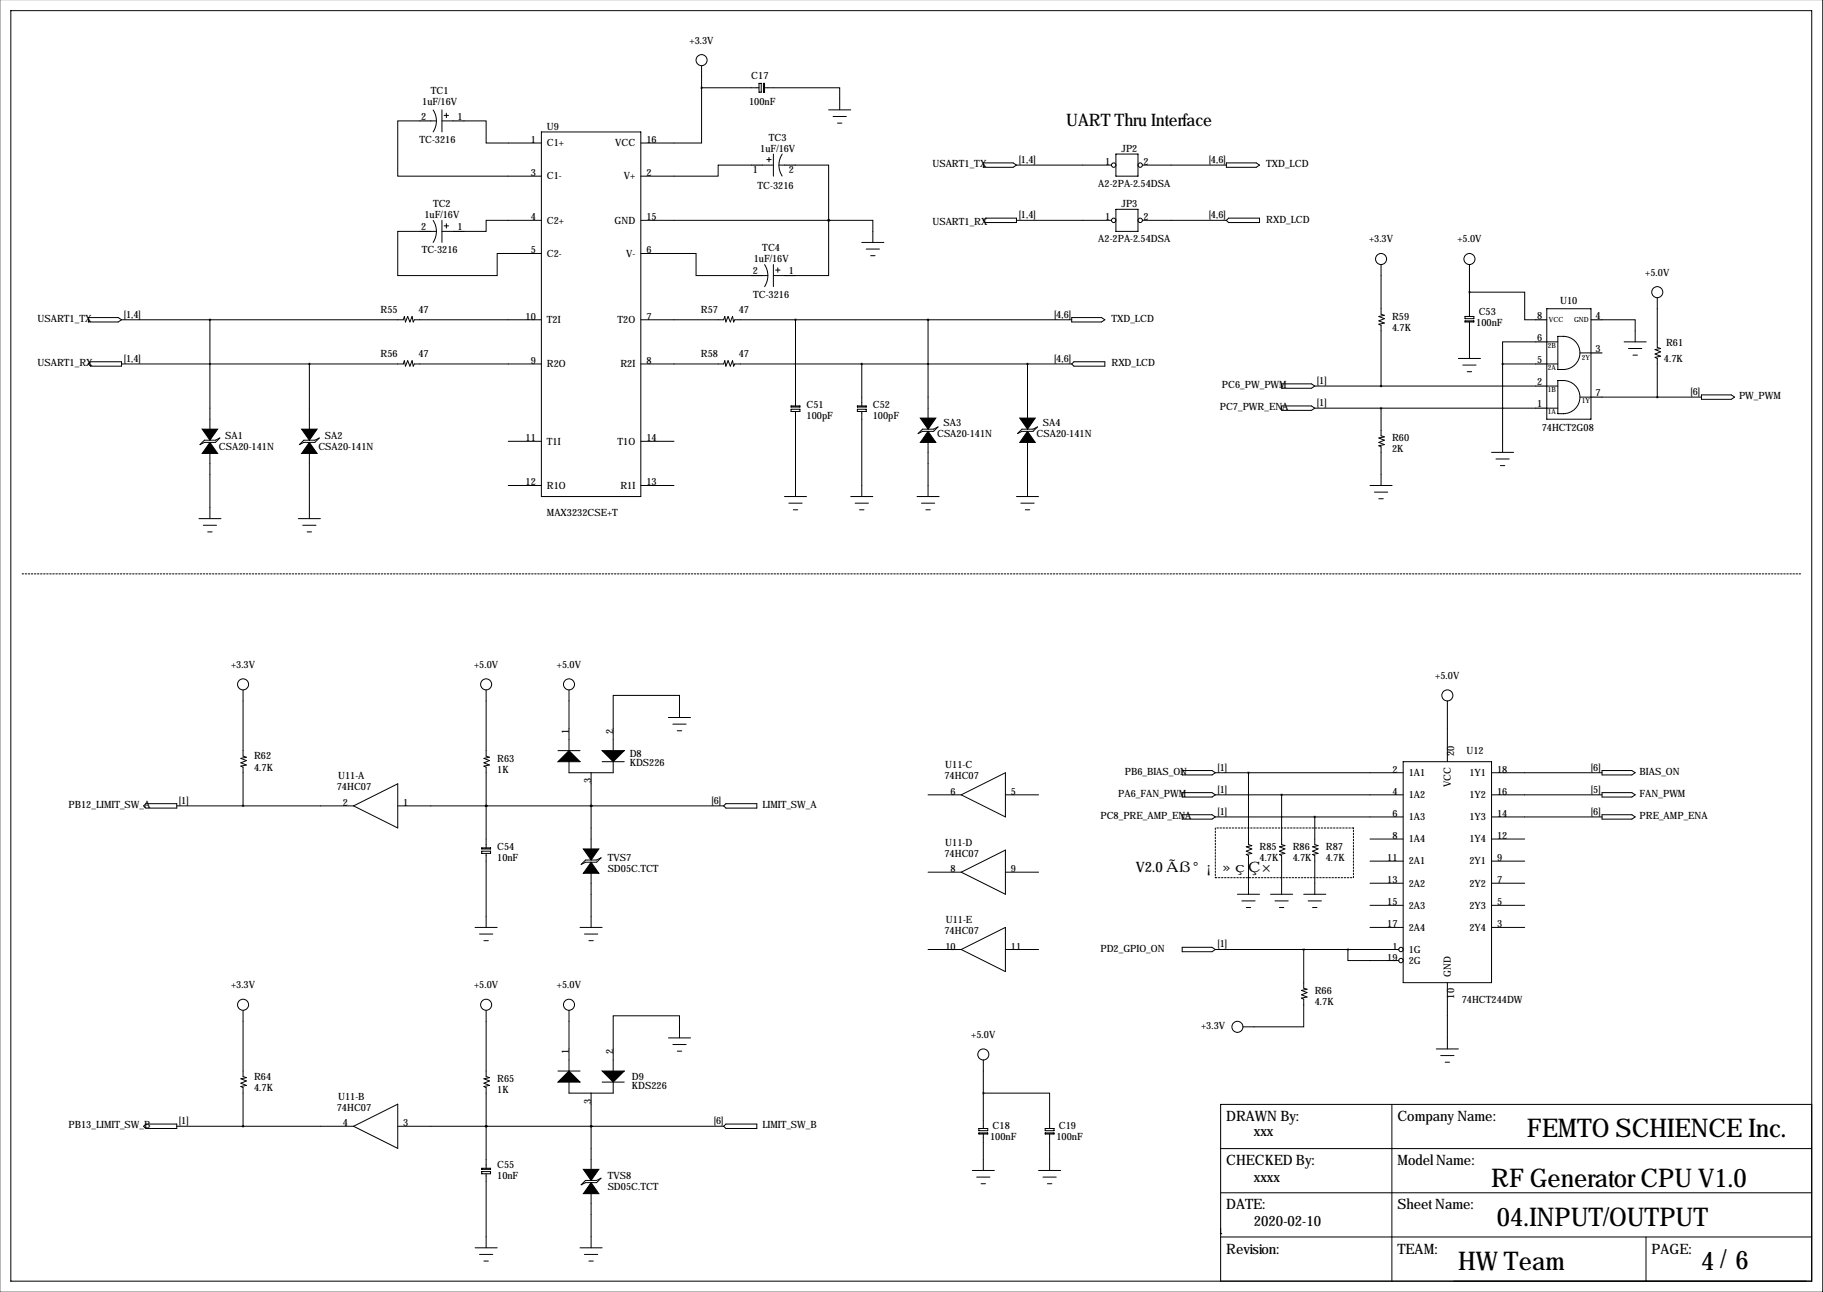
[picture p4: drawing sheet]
<svg xmlns="http://www.w3.org/2000/svg" width="419mm" height="297mm" viewBox="0 0 419 297" stroke-linecap="round" stroke-linejoin="round" font-family="sans-serif">
<path d="M5.1 131.9h408.9M279.4 190.4v11.4M311.1 190.4h-31.7M279.4 201.8h31.7M311.1 201.8v-11.4" fill="none" stroke="#000" stroke-width=".23" stroke-dasharray=".4 .4"/>
<g fill="none" stroke="#000" stroke-width=".23">
<path d="M419 -.1v297.2M2.5 2.4h414v292.1h-414zM161.3 15.1v5.1M174.5 19.2h.5v2h-.5zM175.5 19.2h.3v2h-.3zM96.5 27.8h-5.1v12.7h33.1M99.1 27.8h1.2M99.6 25.3a4.6 4.6 0 0 1 0 5M101.6 25.3v5M101.6 27.8h2.5M102.1 26.5h1M102.6 26v1"/>
<path d="M106.7 27.8h5.1v5.1h12.7M124.5 30.3h22.8v83.9h-22.8zM161.3 20.2v12.7h-14M161.3 20.2h13.2M172.7 38h-7.6v2.5h-17.8M175.3 38h2.5M175.8 20.2h17.2v5.1M176.3 36.7h1M176.8 36.2v1M177.8 35.4v5.1M179.1 38h1.2M179.8 35.4a4.6 4.6 0 0 0 0 5.1"/>
<path d="M182.9 38h7.6v12.7M190.5 25.3h5.1M191.5 26.8h3.1M192.5 28.3h1M226.1 37.5h6.8l.8 .5-.8 .5h-6.8zM233.7 38h21.8M256.5 35.4h5.1v5.1h-5.1zM262.6 38h19.3M281.9 37.5h6.9l.8 .5-.8 .5h-6.9zM96.5 53.2h-5.1v10.2h22.9v-5.1h10.2M99.1 53.2h1.2M99.6 50.7a4.6 4.6 0 0 1 0 5"/>
<path d="M101.6 50.7v5M101.6 53.2h2.5M102.1 51.9h1M102.6 51.4v1M124.5 50.7h-12.7v2.5h-5.1M147.3 58.3h12.7v5.1h12.7M147.3 50.7h43.2M190.5 50.7h10.2v5M190.5 50.7h.1M190.5 50.7v12.7h-7.6M198.1 55.7h5.1M199.1 57.3h3.1"/>
<path d="M200.2 58.8h1M226.1 50.7l.5-.5h7.1v1h-7.1zM233.7 50.7h21.8M256.5 48.1h5.1v5.1h-5.1zM262.6 50.7h19.3M282.4 50.2h7.2v1h-7.2l-.5-.5zM20.3 73h6.9l.7 .5-.7 .5h-6.9zM27.9 73.5h64.8l.3-.7 .2 1.2 .5-1.2 .5 1.2 .5-1.2 .3 1.2 .2-.5h29.3M48.3 73.5v25.4M147.3 73.5h19.1l.2-.7 .3 1.2 .5-1.2 .5 1.2 .5-1.2 .3 1.2 .2-.5h77.5M175.3 63.4h1.2M175.8 60.8a4.6 4.6 0 0 1 0 5.1"/>
<path d="M177.8 60.8v5.1M177.8 63.4h2.5M178.3 62.1h1M178.8 61.6v1M182.9 73.5v19.8M213.4 73.5v22.9M246.4 73h6.8l.8 .5-.8 .5h-6.8zM317.5 60.8v11.4l.8 .3-1.3 .3 1.3 .5-1.3 .5 1.3 .5-1.3 .2 .5 .3v14M336.8 72.8h2v.5h-2zM336.8 73.8h2v.2h-2zM337.8 67.2h12.7v6.3h2.6M337.8 60.8v12"/>
<path d="M337.8 74v8.4M353.1 78.6h-7.7v5.1M355.6 71h10.2v25.4h-10.2zM355.6 78.6h2.5M358.1 77.3a4.1 4.1 0 0 1 5 3.1 3.8 3.8 0 0 1-3.7 4.5h-1.3zM368.3 73.5h7.6v5.1M373.4 78.6h5.1M381 68.4v11.5l.8 .2-1.3 .3 1.3 .5-1.3 .5 1.3 .5-1.3 .3 .5 .2v8.9M20.8 83.2h7.1v1h-7.1l-.5-.5zM27.9 83.7h64.8l.3-.8 .2 1.3 .5-1.3 .5 1.3 .5-1.3 .3 1.3 .2-.5h29.3M71.1 83.7v15.2M147.3 83.7h19.1l.2-.8 .3 1.3 .5-1.3 .5 1.3 .5-1.3 .3 1.3 .2-.5h77.5"/>
<path d="M181.9 93.3h2v.3h-2zM181.9 94.1h2v.5h-2zM182.9 94.6v19.6M197.1 93.3h2v.3h-2zM197.1 94.1h2v.5h-2zM198.1 83.7v9.6M198.1 94.6v19.6M212.1 98.7h2.5l1-.5-1 1h-2.5l-1 .5zM234.9 98.7h2.6l1-.5-1 1h-2.6l-1 .5zM236.2 83.7v12.7M246.4 83.7l.5-.5h7.1v1h-7.1zM294.6 93.3h6.9l.8 .5-.8 .5h-6.9z"/>
<path d="M294.6 88.3h6.9l.8 .5-.8 .5h-6.9zM302.3 93.8h50.8M302.3 88.8h50.8M317.5 93.8v6.4l.8 .2-1.3 .3 1.3 .5-1.3 .5 1.3 .5-1.3 .3 .5 .2v8.9M335.3 82.4h5.1M336.3 83.9h3M337.3 85.5h1M345.4 83.7h7.7M345.4 83.7v20.3M355.6 83.7h2.5M355.6 93.8h2.5M355.6 88.8h2.5"/>
<path d="M358.1 87.5a4.1 4.1 0 0 1 5 3 3.8 3.8 0 0 1-3.7 4.6h-1.3zM363.2 91.3h2.6M363.2 81.1h2.6M368.3 91.3h22.9M374.4 80.1h3M375.4 81.6h1M391.2 90.8h6.8l.8 .5-.8 .5h-6.8zM45.7 119.2h5.1M47 101.2h2.5l1-.5-1 1h-2.5l-1 .5zM48.3 104v15.2M68.6 119.2h5.1M69.8 101.2h2.6l1-.5-1 1h-2.6l-1 .5z"/>
<path d="M71.1 104v15.2M116.8 101.5h7.7M116.8 111.6h7.7M147.3 101.5h7.6M147.3 111.6h7.6M180.3 114.2h5.1M181.4 115.7h3M182.4 117.2h1M195.6 114.2h5.1M196.6 115.7h3M197.6 117.2h1M210.8 114.2h5.1"/>
<path d="M211.8 115.7h3.1M212.9 117.2h1M213.4 101.5v12.7M233.7 114.2h5.1M234.7 115.7h3M235.7 117.2h1M236.2 101.5v12.7M315 111.6h5M316 113.1h3M317 114.7h1M342.9 104h5.1M343.9 105.5h3.1"/>
<path d="M344.9 107h1M46.7 120.8h3.1M47.8 122.3h1M69.6 120.8h3M70.6 122.3h1M55.9 158.6v15.2l.7 .3-1.2 .3 1.2 .5-1.2 .5 1.2 .5-1.2 .2 .5 .3v8.9M111.8 158.6v15.2l.7 .3-1.2 .3 1.2 .5-1.2 .5 1.2 .5-1.2 .2 .5 .3v18.5M130.8 158.6v14M128.3 172.6h5M130.8 175.1v2.6h10.2v-2.6M135.9 177.7v17.7M138.4 175.1h5.1"/>
<path d="M153.7 165h5M154.7 166.5h3M155.7 168h1M156.2 165v-5.1h-15.2v12.7M271.8 177.2h6.8l.8 .5-.8 .5h-6.8zM279.4 177.7h43.2M287 177.7v16.5l.8 .2-1.3 .3 1.3 .5-1.3 .5 1.3 .5-1.3 .3 .5 .2v8.9M322.6 175.1h20.3v50.8h-20.3zM332.7 161.1v14M342.9 177.7h25.4M368.3 177.2h6.9l.7 .5-.7 .5h-6.9zM33.5 184.8h7.1v1h-7.1l-.5-.5z"/>
<path d="M40.6 185.3h40.7M81.3 185.3l10.1-5.1v10.2zM91.4 185.3h75M110.7 194.9h2.1v.3h-2.1zM110.7 195.7h2.1v.5h-2.1zM111.8 185.3h.1M111.8 196.2v17M133.6 198.7l1-1h2.6l1-.5-1 1h-2.6zM135.9 185.3h.1M166.4 185.3l.5-.5h7.1v1h-7.1zM213.4 182.7h7.6M221 182.7l10.1-5v10.1z"/>
<path d="M231.1 182.7h7.7M271.8 182.2h6.8l.8 .5-.8 .5h-6.8zM271.8 187.3h6.8l.8 .5-.8 .5h-6.8zM279.4 182.7h43.2M279.4 187.8h43.2M294.6 182.7v11.5l.8 .2-1.3 .3 1.3 .5-1.3 .5 1.3 .5-1.3 .3 .5 .2v8.9M302.3 187.8v6.4l.7 .2-1.2 .3 1.2 .5-1.2 .5 1.2 .5-1.2 .3 .5 .2v8.9M315 192.9h7.6M315 198h7.6M342.9 182.7h25.4M342.9 187.8h25.4M342.9 192.9h7.6"/>
<path d="M342.9 198h7.6M368.3 182.2h6.9l.7 .5-.7 .5h-6.9zM368.3 187.3h6.9l.7 .5-.7 .5h-6.9zM109.2 213.2h5.1M110.2 214.7h3.1M111.3 216.3h1M133.3 213.2h5.1M134.4 214.7h3M135.4 216.3h1M135.9 200.5v12.7M213.4 200.5h7.6M213.4 218.3h7.6"/>
<path d="M221 200.5l10.1-5.1v10.2zM221 218.3l10.1-5.1v10.2zM231.1 200.5h7.7M231.1 218.3h7.7M271.8 217.8h6.8l.8 .5-.8 .5h-6.8zM279.4 218.3h42.2M284.5 205.6h5.1M285.5 207.1h3M286.5 208.6h1M292.1 205.6h5.1M293.1 207.1h3.1M294.1 208.6h1"/>
<path d="M299.7 218.3v8.9l.8 .2-1.3 .3 1.3 .5-1.3 .5 1.3 .5-1.3 .3 .5 .2v6.4h-13.9M299.7 205.6h5.1M300.7 207.1h3.1M301.8 208.6h1M309.9 218.3v2.5h11.7M315 203.1h7.6M315 208.1h7.6M315 213.2h7.6M342.9 203.1h7.6M342.9 208.1h7.6M342.9 213.2h7.6M55.9 232.3v15.2l.7 .3-1.2 .2 1.2 .5-1.2 .5 1.2 .5-1.2 .3 .5 .2v8.9"/>
<path d="M111.8 232.3v15.2l.7 .3-1.2 .2 1.2 .5-1.2 .5 1.2 .5-1.2 .3 .5 .2v18.6M130.8 232.3v13.9M153.7 238.6h5M156.2 238.6v-5.1h-15.2v12.7M332.7 225.9v15.3M33.5 258.4h7.1v1h-7.1l-.5-.5zM40.6 258.9h40.7M81.3 258.9l10.1-5v10.1zM91.4 258.9h75M111.8 258.9h.1M128.3 246.2h5M130.8 248.8v2.5h10.2v-2.5"/>
<path d="M135.9 258.9h.1M135.9 251.3v17.8M138.4 248.8h5.1M154.7 240.1h3M155.7 241.7h1M166.9 258.4h7.1v1h-7.1l-.5-.5zM225 259.4h2.1v.6h-2.1zM226.1 251.3h15.2v8.1M226.1 243.7v15.7M240.3 259.4h2v.6h-2zM320 253.9v40.6M330.2 241.2h5.1"/>
<path d="M331.2 242.7h3.1M332.2 244.2h1M416.5 253.9h-135.9v40.6M110.7 268.6h2.1v.2h-2.1zM110.7 269.4h2.1v.5h-2.1zM111.8 269.9v17M133.6 272.4l1-1h2.6l1-.5-1 1h-2.6zM135.9 274.2v12.7M223.5 269.1h5.1M224.5 270.6h3.1M225 260.5h2.1v.2h-2.1zM225.6 272.1h1"/>
<path d="M226.1 260.7v8.4M238.8 269.1h5M239.8 270.6h3M240.3 260.5h2v.2h-2zM240.8 272.1h1M241.3 260.7v8.4M280.6 264.1h135.9M280.6 274.2h135.9M109.2 286.9h5.1M110.2 288.4h3.1M111.3 289.9h1M133.3 286.9h5.1"/>
<path d="M134.4 288.4h3M135.4 289.9h1M280.6 283.6h.1M280.6 284.4h135.9M378.4 284.4v10.1"/>
<circle cx="161.3" cy="13.8" r="1.27"/>
<circle cx="256" cy="38" r=".51"/>
<circle cx="262.1" cy="38" r=".51"/>
<circle cx="256" cy="50.7" r=".51"/>
<circle cx="262.1" cy="50.7" r=".51"/>
<circle cx="317.5" cy="59.5" r="1.27"/>
<circle cx="337.8" cy="59.5" r="1.27"/>
<circle cx="381" cy="67.2" r="1.27"/>
<circle cx="55.9" cy="157.3" r="1.27"/>
<circle cx="111.8" cy="157.3" r="1.27"/>
<circle cx="130.8" cy="157.3" r="1.27"/>
<circle cx="332.7" cy="159.9" r="1.27"/>
<circle cx="322.1" cy="218.3" r=".51"/>
<circle cx="55.9" cy="231" r="1.27"/>
<circle cx="111.8" cy="231" r="1.27"/>
<circle cx="130.8" cy="231" r="1.27"/>
<circle cx="284.5" cy="236.1" r="1.27"/>
<circle cx="322.1" cy="220.8" r=".51"/>
<circle cx="226.1" cy="242.4" r="1.27"/>
</g>
<g fill="#000" stroke="#000" stroke-width=".23">
<path d="M213.4 99.2l1.7 2.5h-3.5zM211.6 96.1h3.5l-1.7 2.6zM236.2 99.2l1.8 2.5h-3.6zM234.4 96.1h3.6l-1.8 2.6zM48.3 101.7l1.7 2.6h-3.5zM46.5 98.7h3.5l-1.7 2.5zM71.1 101.7l1.8 2.6h-3.6zM69.3 98.7h3.6l-1.8 2.5zM128.3 175.1l2.5-2.5 2.5 2.5zM138.4 172.6h5.1l-2.5 2.5zM134.1 195.2h3.6l-1.8 2.5zM135.9 198.2l1.8 2.6h-3.6z"/>
<path d="M130.8 246.2l2.5 2.6h-5zM138.4 246.2h5.1l-2.5 2.6zM134.1 268.8h3.6l-1.8 2.6zM135.9 271.9l1.8 2.5h-3.6z"/>
</g>
<g fill="none" stroke="#000" stroke-width=".25">
<path d="M96.5 27.8h2.6M104.1 27.8h2.6M172.7 38h2.6M180.3 38h2.6M96.5 53.2h2.6M104.1 53.2h2.6M172.7 63.4h2.6M180.3 63.4h2.6M353.1 73.5h2.5M353.1 78.6h2.5M365.8 73.5h2.5M353.1 93.8h2.5"/>
<path d="M353.1 88.8h2.5M353.1 83.7h2.5M365.8 81.1h2.5M365.8 91.3h2.5"/>
</g>
<path d="M111.7 185.3a.05 .05 0 0 0 .1 0 .05 .05 0 0 0-.1 0zM111.7 185.3a.05 .05 0 0 0 .1 0 .05 .05 0 0 0-.1 0zM111.7 258.9a.05 .05 0 0 0 .1 0 .05 .05 0 0 0-.1 0zM111.7 258.9a.05 .05 0 0 0 .1 0 .05 .05 0 0 0-.1 0zM48.2 73.5a.05 .05 0 0 0 .1 0 .05 .05 0 0 0-.1 0zM345.4 83.7a.05 .05 0 0 0 .1 0 .05 .05 0 0 0-.1 0zM226 251.3a.05 .05 0 0 0 .1 0 .05 .05 0 0 0-.1 0zM213.3 73.5a.05 .05 0 0 0 .1 0 .05 .05 0 0 0-.1 0zM294.6 182.7a.05 .05 0 0 0 .1 0 .05 .05 0 0 0-.1 0zM302.2 187.8a.05 .05 0 0 0 .1 0 .05 .05 0 0 0-.1 0z" fill="#000" stroke="#000" stroke-width=".51"/>
<g font-size="5.9">
<text x="351" y="261.5">FEMTO SCHIENCE Inc.</text>
<text x="342.8" y="273">RF Generator CPU V1.0</text>
<text x="344.1" y="281.8">04.INPUT/OUTPUT</text>
<text x="335.2" y="292">HW Team</text>
<text x="391.1" y="292">4/6</text>
</g>
<text font-size="4" x="245.1" y="29.1">UART Thru Interface</text>
<g font-size="3.3">
<text x="261.1" y="200.5">V2.0 Ãß°¡ »çÇ×</text>
<text x="281.9" y="257.7">DRAWN By:</text>
<text x="321.3" y="257.7">Company Name:</text>
<text x="288.2" y="261.3">xxx</text>
<text x="281.9" y="267.9">CHECKED By:</text>
<text x="321.3" y="267.9">Model Name:</text>
<text x="288.2" y="271.7">xxxx</text>
<text x="281.9" y="278">DATE:</text>
<text x="288.2" y="281.8">2020-02-10</text>
<text x="321.3" y="278">Sheet Name:</text>
<text x="281.9" y="288.2">Revision:</text>
<text x="321.3" y="288.2">TEAM:</text>
<text x="379.7" y="288.2">PAGE:</text>
</g>
<g font-size="2.3">
<text x="158.5" y="10">+3.3V</text>
<text x="99" y="21.7">TC1</text>
<text x="172.7" y="18.1">C17</text>
<text x="96.9" y="27.5">2</text>
<text x="97.1" y="24.2">1uF/16V</text>
<text x="105.2" y="27.5">1</text>
<text x="125.7" y="29.8">U9</text>
<text x="172.2" y="24.2">100nF</text>
<text x="96.4" y="32.9">TC-3216</text>
<text x="122" y="32.9">1</text>
<text x="125.7" y="33.6">C1+</text>
<text x="141.4" y="33.6">VCC</text>
<text x="148.6" y="32.9">16</text>
<text x="174.8" y="34.9">1uF/16V</text>
<text x="176.8" y="32.4">TC3</text>
<text x="257.8" y="34.9">JP2</text>
<text x="122" y="40.5">3</text>
<text x="125.7" y="41.3">C1-</text>
<text x="143.4" y="41.3">V+</text>
<text x="148.6" y="40.5">2</text>
<text x="173.1" y="39.7">1</text>
<text x="181.4" y="39.7">2</text>
<text x="214.4" y="38.5">USART1_TX</text>
<text x="234.2" y="37.5">[1,4]</text>
<text x="254.1" y="38">1</text>
<text x="262.9" y="38">2</text>
<text x="277.9" y="37.5">[4,6]</text>
<text x="291.1" y="38.5">TXD_LCD</text>
<text x="99.6" y="47.6">TC2</text>
<text x="174.2" y="43.5">TC-3216</text>
<text x="252.5" y="43">A2-2PA-2.54DSA</text>
<text x="257.8" y="47.6">JP3</text>
<text x="96.9" y="52.9">2</text>
<text x="97.6" y="50.2">1uF/16V</text>
<text x="105.2" y="52.9">1</text>
<text x="122" y="50.7">4</text>
<text x="125.7" y="51.4">C2+</text>
<text x="141.3" y="51.4">GND</text>
<text x="148.6" y="50.7">15</text>
<text x="214.4" y="51.7">USART1_RX</text>
<text x="234.2" y="50.2">[1,4]</text>
<text x="254.1" y="50.7">1</text>
<text x="262.9" y="50.7">2</text>
<text x="277.9" y="50.2">[4,6]</text>
<text x="291.1" y="51.2">RXD_LCD</text>
<text x="96.9" y="58.3">TC-3216</text>
<text x="122" y="58.3">5</text>
<text x="125.7" y="59">C2-</text>
<text x="143.9" y="59">V-</text>
<text x="148.6" y="58.3">6</text>
<text x="175.2" y="57.8">TC4</text>
<text x="252.5" y="55.7">A2-2PA-2.54DSA</text>
<text x="314.7" y="55.7">+3.3V</text>
<text x="335.1" y="55.7">+5.0V</text>
<text x="173.1" y="63.1">2</text>
<text x="173.3" y="60.3">1uF/16V</text>
<text x="181.4" y="63.1">1</text>
<text x="378.2" y="63.4">+5.0V</text>
<text x="173.1" y="68.4">TC-3216</text>
<text x="358.7" y="70">U10</text>
<text x="8.6" y="74">USART1_TX</text>
<text x="28.4" y="73">[1,4]</text>
<text x="87.5" y="72">R55</text>
<text x="96.2" y="72">47</text>
<text x="120.8" y="73.5">10</text>
<text x="125.7" y="74.3">T2I</text>
<text x="142" y="74.3">T2O</text>
<text x="148.6" y="73.5">7</text>
<text x="161.1" y="72">R57</text>
<text x="169.8" y="72">47</text>
<text x="242.3" y="73">[4,6]</text>
<text x="255.5" y="74">TXD_LCD</text>
<text x="320" y="73.5">R59</text>
<text x="320" y="76.1">4.7K</text>
<text x="339.4" y="75.1">100nF</text>
<text x="340" y="72.5">C53</text>
<text x="353.4" y="73.3">8</text>
<text x="366.8" y="73.3">4</text>
<text x="28.4" y="83.2">[1,4]</text>
<text x="87.5" y="82.2">R56</text>
<text x="96.2" y="82.2">47</text>
<text x="122" y="83.7">9</text>
<text x="148.6" y="83.7">8</text>
<text x="161.1" y="82.2">R58</text>
<text x="169.8" y="82.2">47</text>
<text x="242.3" y="83.2">[4,6]</text>
<text x="353.4" y="83.4">5</text>
<text x="353.4" y="78.3">6</text>
<text x="366.8" y="80.9">3</text>
<text x="382.5" y="83.2">4.7K</text>
<text x="383" y="79.6">R61</text>
<text x="8.6" y="84.2">USART1_RX</text>
<text x="125.7" y="84.4">R2O</text>
<text x="142.6" y="84.4">R2I</text>
<text x="255.5" y="84.2">RXD_LCD</text>
<text x="280.9" y="89.3">PC6_PW_PWM</text>
<text x="302.8" y="88.3">[1]</text>
<text x="353.4" y="88.5">2</text>
<text x="185.4" y="93.8">C51</text>
<text x="200.7" y="93.8">C52</text>
<text x="280.4" y="94.3">PC7_PWR_ENA</text>
<text x="302.8" y="93.3">[1]</text>
<text x="353.4" y="93.6">1</text>
<text x="366.8" y="91">7</text>
<text x="388.6" y="90.8">[6]</text>
<text x="399.8" y="91.8">PW_PWM</text>
<text x="51.8" y="101">SA1</text>
<text x="74.7" y="101">SA2</text>
<text x="120.8" y="101.5">11</text>
<text x="148.6" y="101.5">14</text>
<text x="185.4" y="96.4">100pF</text>
<text x="200.7" y="96.4">100pF</text>
<text x="215.4" y="100.5">CSA20-141N</text>
<text x="216.9" y="97.9">SA3</text>
<text x="238.3" y="100.5">CSA20-141N</text>
<text x="239.8" y="97.9">SA4</text>
<text x="320" y="101.5">R60</text>
<text x="354.4" y="99.2">74HCT2G08</text>
<text x="50.3" y="103.5">CSA20-141N</text>
<text x="73.2" y="103.5">CSA20-141N</text>
<text x="125.7" y="102.2">T1I</text>
<text x="142" y="102.2">T1O</text>
<text x="320" y="104">2K</text>
<text x="120.8" y="111.6">12</text>
<text x="125.7" y="112.4">R1O</text>
<text x="142.6" y="112.4">R1I</text>
<text x="148.6" y="111.6">13</text>
<text x="125.7" y="118.7">MAX3232CSE+T</text>
<text x="53.1" y="153.5">+3.3V</text>
<text x="109" y="153.5">+5.0V</text>
<text x="128" y="153.5">+5.0V</text>
<text x="330" y="156.1">+5.0V</text>
<text x="130.8" y="168.8" transform="rotate(-90 130.8 168.8)">1</text>
<text x="141" y="168.8" transform="rotate(-90 141 168.8)">2</text>
<text x="334.3" y="173.8" transform="rotate(-90 334.3 173.8)">20</text>
<text x="337.2" y="173.3">U12</text>
<text x="58.4" y="174.6">R62</text>
<text x="58.4" y="177.2">4.7K</text>
<text x="77.8" y="179.2">U11-A</text>
<text x="114.3" y="175.1">R63</text>
<text x="114.3" y="177.7">1K</text>
<text x="144.8" y="174.1">D8</text>
<text x="144.8" y="176.1">KDS226</text>
<text x="217.1" y="179.2">74HC07</text>
<text x="217.3" y="176.7">U11-C</text>
<text x="258.6" y="178.2">PB6_BIAS_ON</text>
<text x="279.9" y="177.2">[1]</text>
<text x="320.1" y="177.7">2</text>
<text x="323.8" y="178.4">1A1</text>
<text x="337.8" y="178.4">1Y1</text>
<text x="344.2" y="177.7">18</text>
<text x="365.8" y="177.2">[6]</text>
<text x="376.9" y="178.2">BIAS_ON</text>
<text x="15.7" y="185.8">PB12_LIMIT_SW_A</text>
<text x="41.1" y="184.8">[1]</text>
<text x="77.4" y="181.7">74HC07</text>
<text x="78.8" y="185.3">2</text>
<text x="92.7" y="185.3">1</text>
<text x="135.9" y="180.1" transform="rotate(-90 135.9 180.1)">3</text>
<text x="163.6" y="184.8">[6]</text>
<text x="175.3" y="185.8">LIMIT_SW_A</text>
<text x="218.5" y="182.7">6</text>
<text x="232.4" y="182.7">5</text>
<text x="257" y="183.2">PA6_FAN_PWM</text>
<text x="279.9" y="182.2">[1]</text>
<text x="320.1" y="182.7">4</text>
<text x="323.8" y="183.5">1A2</text>
<text x="333.5" y="181" transform="rotate(-90 333.5 181)">VCC</text>
<text x="337.8" y="183.5">1Y2</text>
<text x="344.2" y="182.7">16</text>
<text x="365.8" y="182.2">[5]</text>
<text x="376.9" y="183.2">FAN_PWM</text>
<text x="253" y="188.3">PC8_PRE_AMP_ENA</text>
<text x="279.9" y="187.3">[1]</text>
<text x="320.1" y="187.8">6</text>
<text x="323.8" y="188.6">1A3</text>
<text x="337.8" y="188.6">1Y3</text>
<text x="344.2" y="187.8">14</text>
<text x="365.8" y="187.3">[6]</text>
<text x="376.9" y="188.3">PRE_AMP_ENA</text>
<text x="114.3" y="195.4">C54</text>
<text x="114.3" y="198">10nF</text>
<text x="139.7" y="198">TVS7</text>
<text x="217.1" y="197">74HC07</text>
<text x="217.3" y="194.4">U11-D</text>
<text x="289.6" y="195.4">R85</text>
<text x="289.6" y="198">4.7K</text>
<text x="297.2" y="195.4">R86</text>
<text x="297.2" y="198">4.7K</text>
<text x="304.8" y="195.4">R87</text>
<text x="304.8" y="198">4.7K</text>
<text x="318.9" y="198">11</text>
<text x="320.1" y="192.9">8</text>
<text x="323.8" y="193.7">1A4</text>
<text x="337.8" y="193.7">1Y4</text>
<text x="344.2" y="192.9">12</text>
<text x="344.2" y="198">9</text>
<text x="139.7" y="200.5">SD05C.TCT</text>
<text x="218.5" y="200.5">8</text>
<text x="232.4" y="200.5">9</text>
<text x="318.9" y="203.1">13</text>
<text x="323.8" y="198.7">2A1</text>
<text x="323.8" y="203.8">2A2</text>
<text x="337.8" y="198.7">2Y1</text>
<text x="337.8" y="203.8">2Y2</text>
<text x="344.2" y="203.1">7</text>
<text x="318.9" y="208.1">15</text>
<text x="323.8" y="208.9">2A3</text>
<text x="337.8" y="208.9">2Y3</text>
<text x="344.2" y="208.1">5</text>
<text x="217.1" y="214.8">74HC07</text>
<text x="217.5" y="212.2">U11-E</text>
<text x="318.9" y="213.2">17</text>
<text x="323.8" y="214">2A4</text>
<text x="337.8" y="214">2Y4</text>
<text x="344.2" y="213.2">3</text>
<text x="217.3" y="218.3">10</text>
<text x="232.4" y="218.3">11</text>
<text x="253" y="218.8">PD2_GPIO_ON</text>
<text x="279.9" y="217.8">[1]</text>
<text x="318.9" y="220.8">19</text>
<text x="320.1" y="218.3">1</text>
<text x="323.8" y="219.1">1G</text>
<text x="323.8" y="221.6">2G</text>
<text x="53.1" y="227.2">+3.3V</text>
<text x="109" y="227.2">+5.0V</text>
<text x="128" y="227.2">+5.0V</text>
<text x="333.5" y="224.6" transform="rotate(-90 333.5 224.6)">GND</text>
<text x="302.3" y="228.5">R66</text>
<text x="302.3" y="231">4.7K</text>
<text x="334.3" y="229.6" transform="rotate(-90 334.3 229.6)">10</text>
<text x="336" y="230.5">74HCT244DW</text>
<text x="223.3" y="238.6">+5.0V</text>
<text x="276.1" y="236.6">+3.3V</text>
<text x="130.8" y="242.4" transform="rotate(-90 130.8 242.4)">1</text>
<text x="141" y="242.4" transform="rotate(-90 141 242.4)">2</text>
<text x="58.4" y="248.3">R64</text>
<text x="58.4" y="250.8">4.7K</text>
<text x="114.3" y="248.8">R65</text>
<text x="114.3" y="251.3">1K</text>
<text x="145.3" y="248.3">D9</text>
<text x="145.3" y="250.3">KDS226</text>
<text x="77.4" y="255.4">74HC07</text>
<text x="77.8" y="252.9">U11-B</text>
<text x="135.9" y="253.8" transform="rotate(-90 135.9 253.8)">3</text>
<text x="15.7" y="259.4">PB13_LIMIT_SW_B</text>
<text x="41.1" y="258.4">[1]</text>
<text x="78.8" y="258.9">4</text>
<text x="92.7" y="258.9">3</text>
<text x="164.1" y="258.4">[6]</text>
<text x="175.3" y="259.4">LIMIT_SW_B</text>
<text x="227.6" y="262">100nF</text>
<text x="228.2" y="259.5">C18</text>
<text x="242.9" y="262">100nF</text>
<text x="243.4" y="259.5">C19</text>
<text x="114.3" y="268.6">C55</text>
<text x="114.3" y="271.1">10nF</text>
<text x="139.7" y="271.1">TVS8</text>
<text x="139.7" y="273.7">SD05C.TCT</text>
</g>
<g font-size="1.6">
<text x="356.1" y="74.1">VCC</text>
<text x="361.9" y="74.1">GND</text>
<text x="355.9" y="79.9">2B</text>
<text x="363.6" y="82.7">2Y</text>
<text x="355.9" y="85">2A</text>
<text x="355.9" y="95.1">1A</text>
<text x="355.9" y="90.1">1B</text>
<text x="363.6" y="92.6">1Y</text>
</g>
</svg>
